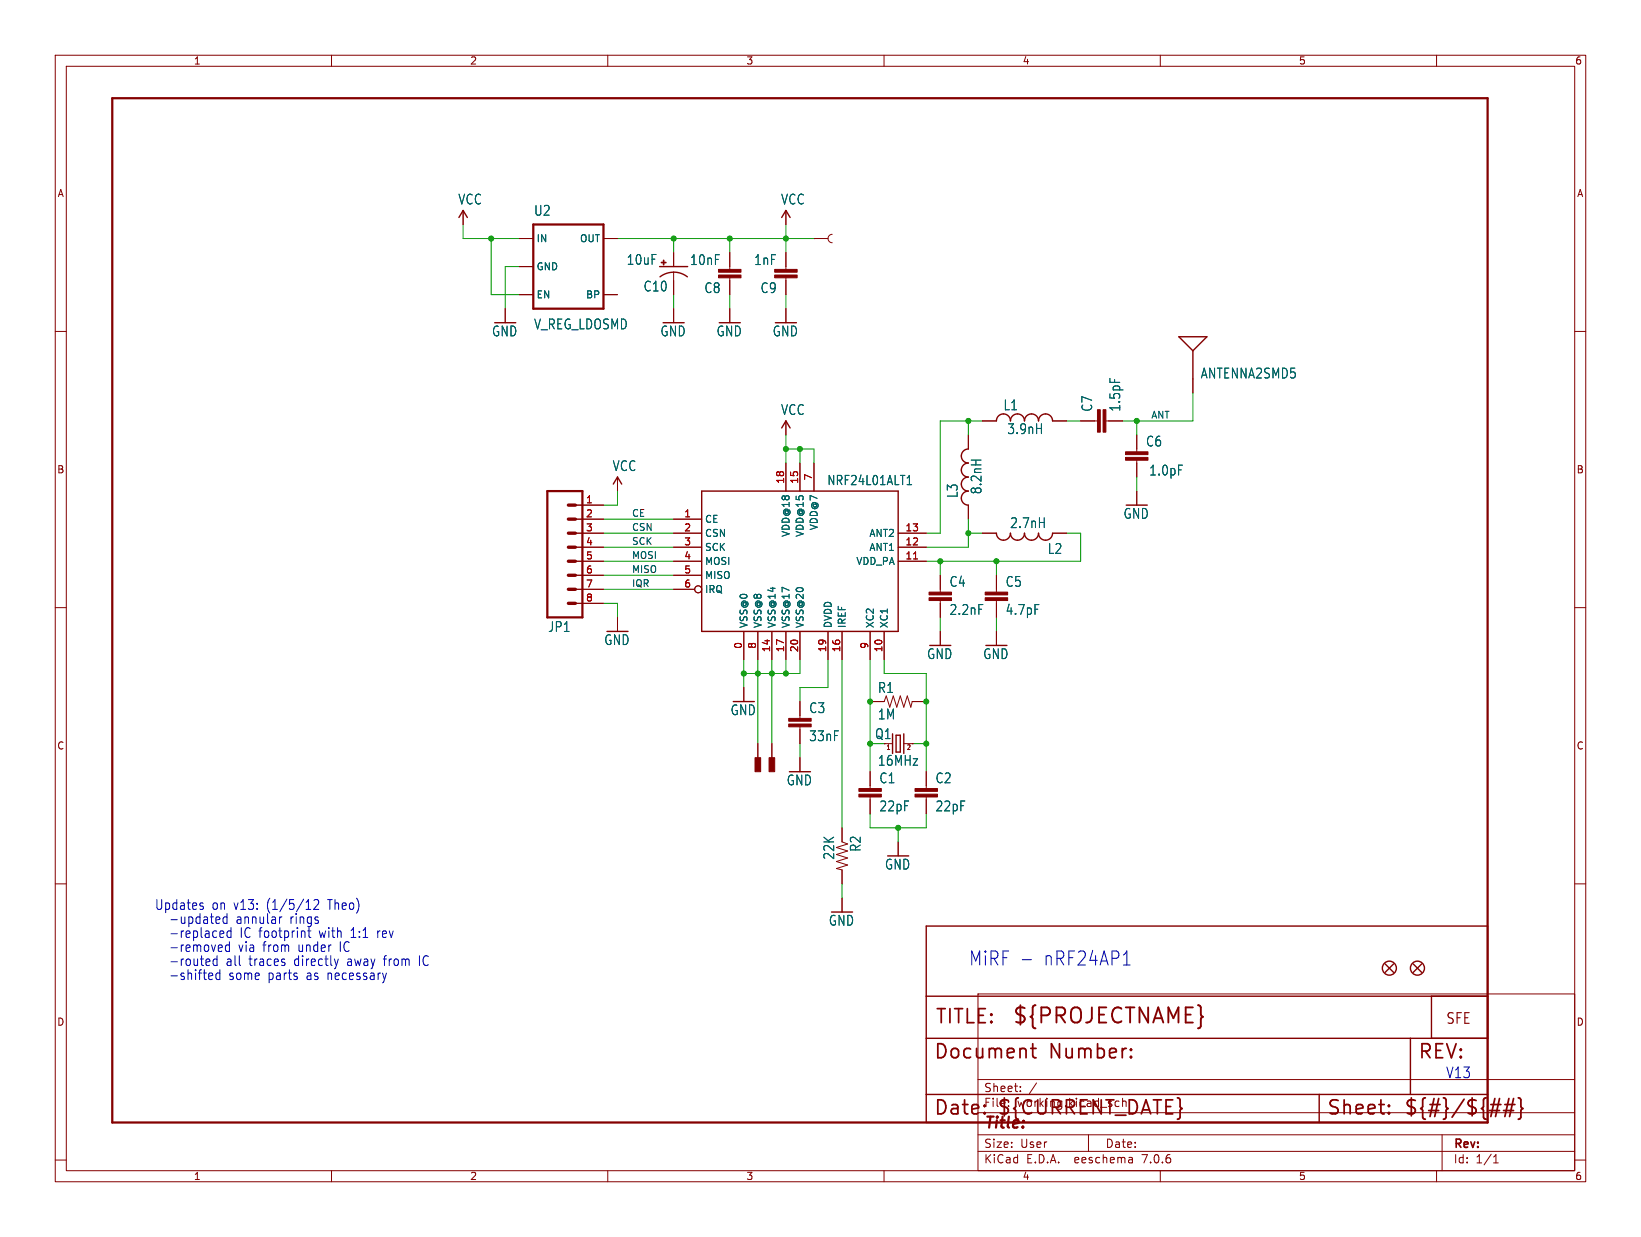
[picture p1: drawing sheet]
<svg xmlns="http://www.w3.org/2000/svg" width="297mm" height="224mm" viewBox="0 0 297 224" stroke-linecap="round" stroke-linejoin="round" font-family="sans-serif">
<g fill="none" stroke="#840000" stroke-width=".18">
<path d="M10 10h277v203.9h-277zM12 12h273v199.9h-273zM60 10v2M110 10v2M160 10v2M210 10v2M260 10v2M83.8 38.1v2.5M142.2 38.1v2.5M10 60h2M91.4 55.9v2.5M94 43.2h2.5"/>
<path d="M94 48.3h2.5M94 53.3h2.5M109.2 43.2h2.6M109.2 53.3h2.6M121.9 45.7v2.6M121.9 49.3v4M121.9 55.9v2.5M132.1 45.7v3.1M132.1 50.3v3M132.1 55.9v2.5M142.2 45.7v3.1M142.2 50.3v3"/>
<path d="M142.2 55.9v2.5M147.3 43.2h.1M147.3 43.2h2.6M150.6 42.4a.76 .76 0 0 0-.7 .8 .76 .76 0 0 0 .7 .7M285 60h2M142.2 76.2v2.5M175.3 78.7v2.6M177.8 76.2h2.5M190.5 76.2h2.5M195.6 76.2h3M200.2 76.2h3M205.7 78.7v3.1"/>
<path d="M215.9 68.6v2.5M104.1 94h5.1M104.1 99.1h5.1M104.1 96.5h5.1M104.1 91.4h5.1M111.8 86.4v2.5M121.9 94h5.1M121.9 99.1h5.1M121.9 96.5h5.1M142.2 83.8v5.1M144.8 83.8v5.1M147.3 83.8v5.1"/>
<path d="M162.6 99.1h5M162.6 96.5h5M175.3 91.4v2.6M177.8 96.5h2.5M190.5 96.5h2.5M205.7 83.3v3.1M205.7 88.9v2.5M10 110h2M104.1 101.6h5.1M104.1 104.1h5.1M104.1 106.7h5.1M104.1 109.2h5.1"/>
<path d="M111.8 111.8v2.5M121.9 101.6h5.1M121.9 104.1h5.1M121.9 106.7h3.8M134.6 114.3v5.1M137.2 114.3v5.1M139.7 114.3v5.1M142.2 114.3v5.1M144.8 114.3v5.1M149.9 114.3v5.1M152.4 114.3v5.1M157.5 114.3v5.1"/>
<path d="M160 114.3v5.1M162.6 101.6h5M170.2 104.1v3.1M170.2 108.7v3.1M170.2 114.3v2.5M180.3 104.1v3.1M180.3 108.7v3.1M180.3 114.3v2.5M285 110h2M134.6 124.5v2.5M137.2 134.6v2.6M139.7 134.6v2.6"/>
<path d="M144.8 127v3M144.8 131.6v3M144.8 137.2v2.5M157.5 139.7v3M157.5 127h2.5l.4-1 .6 2 .7-2 .6 2 .6-2 .7 2 .6-2 .6 2 .3-1h2.5M163.6 134.6h1.5M165.1 134.6h.1M167.6 139.7v3M10 160h2M152.4 149.9v2.5l1 .4-2 .6 2 .7-2 .6 2 .6-2 .7 2 .6-2 .6 1 .3v2.5M157.5 144.3v3M162.6 152.4v2.5"/>
<path d="M167.6 144.3v3M285 160h2M152.4 162.6v2.5M177 179.9h108v32h-108zM177 195.4h108M184.7 197.5v.1M184.7 196.7v.1M187.6 196l-1.3 2M10 210h2M60 211.9v2M110 211.9v2M160 211.9v2"/>
<path d="M177 208.4h108M177 205.4h108M177 201.4h108M197 205.4v3M204.9 209.6l.1 .9M205 210.4l-.2 .1M205 209.9h-.2M210 211.9v2M260 211.9v2M261 205.4v6.5M270.3 210.5h.9M270.3 209.4l.4-.4v1.5"/>
<path d="M285 210h2"/>
<circle cx="126.4" cy="106.7" r=".63"/>
</g>
<path d="M20.3 17.8h248.9v185.4h-248.9zM96.5 40.6h12.7v15.3h-12.7zM99.1 88.9h6.3v22.9h-6.3z" fill="none" stroke="#840000" stroke-width=".41"/>
<g fill="#840000" stroke="#840000" stroke-width=".18">
<path d="M130 48.8h4.1v.5h-4.1z"/>
<path d="M130 49.8h4.1v.5h-4.1z"/>
<path d="M140.2 48.8h4.1v.5h-4.1z"/>
<path d="M140.2 49.8h4.1v.5h-4.1z"/>
<path d="M136.7 137.2h1v2.5h-1z"/>
<path d="M139.2 137.2h1v2.5h-1z"/>
<path d="M142.7 131.1h4.1v.5h-4.1z"/>
<path d="M142.7 130h4.1v.6h-4.1z"/>
<path d="M168.1 108.2h4.1v.5h-4.1z"/>
<path d="M168.1 107.2h4.1v.5h-4.1z"/>
<path d="M178.3 108.2h4.1v.5h-4.1z"/>
<path d="M178.3 107.2h4.1v.5h-4.1z"/>
<path d="M165.6 143.8h4.1v.5h-4.1z"/>
<path d="M165.6 142.7h4.1v.6h-4.1z"/>
<path d="M199.6 74.2h.6v4h-.6z"/>
<path d="M198.6 74.2h.5v4h-.5z"/>
<path d="M203.7 81.8h4.1v.5h-4.1z"/>
<path d="M203.7 82.8h4.1v.5h-4.1z"/>
<path d="M155.4 143.8h4.1v.5h-4.1z"/>
<path d="M155.4 142.7h4.1v.6h-4.1z"/>
<path d="M119.7 47.5h.9v.1h-.9z"/>
<path d="M120 47.1h.2v.9h-.2z"/>
</g>
<g fill="none" stroke="#840000" stroke-width=".25">
<path d="M83.1 39.4l.7-1.3 .8 1.3M141.5 39.4l.7-1.3 .8 1.3M119.4 48.3h5.1M119.5 50.1a4.1 4.1 0 0 1 4.9 0M141.5 77.5l.7-1.3 .8 1.3M180.3 76.2a1.27 1.27 0 0 1 1.3-1.3 1.27 1.27 0 0 1 1.3 1.3 1.27 1.27 0 0 1 1.2-1.3 1.27 1.27 0 0 1 1.3 1.3 1.27 1.27 0 0 1 1.3-1.3 1.27 1.27 0 0 1 1.3 1.3 1.27 1.27 0 0 1 1.2-1.3 1.27 1.27 0 0 1 1.3 1.3M213.4 61h5l-2.5 2.5zM215.9 63.5v5.1M111 87.6l.8-1.2 .7 1.2M127 88.9h35.6v25.4h-35.6zM175.3 81.3a1.27 1.27 0 0 0-1.3 1.3 1.27 1.27 0 0 0 1.3 1.2 1.27 1.27 0 0 0-1.3 1.3 1.27 1.27 0 0 0 1.3 1.3 1.27 1.27 0 0 0-1.3 1.2 1.27 1.27 0 0 0 1.3 1.3 1.27 1.27 0 0 0-1.3 1.3 1.27 1.27 0 0 0 1.3 1.2M180.3 96.5a1.27 1.27 0 0 0 1.3 1.3 1.27 1.27 0 0 0 1.3-1.3 1.27 1.27 0 0 0 1.2 1.3 1.27 1.27 0 0 0 1.3-1.3 1.27 1.27 0 0 0 1.3 1.3 1.27 1.27 0 0 0 1.3-1.3 1.27 1.27 0 0 0 1.2 1.3 1.27 1.27 0 0 0 1.3-1.3"/>
<path d="M161.5 132.8v3.6M162.2 133.1h.7v3h-.7zM163.6 132.8v3.6M167.6 167.6h101.6v35.6h-101.6zM250.7 174.5l1.5 1.5M252.2 174.5l-1.5 1.5M255.8 174.5l1.5 1.5M257.3 174.5l-1.5 1.5M167.6 198.1h101.6M167.6 180.3h101.6M167.6 188h101.6M238.8 198.1v5.1"/>
<path d="M255.3 188v10.1M259.1 180.3v7.7"/>
<circle cx="251.5" cy="175.3" r="1.27"/>
<circle cx="256.5" cy="175.3" r="1.27"/>
</g>
<path d="M165.3 101.2h.8" fill="none" stroke="#a90000" stroke-width=".18"/>
<path d="M164.2 87.7h.8M164.3 86.5l.3-.4v1.6" fill="none" stroke="#006464" stroke-width=".18"/>
<path d="M102.9 91.4h1.2M102.9 94h1.2M102.9 96.5h1.2M102.9 99.1h1.2M102.9 101.6h1.2M102.9 104.1h1.2M102.9 106.7h1.2M102.9 109.2h1.2" fill="none" stroke="#840000" stroke-width=".61"/>
<g fill="none" stroke="#840000" stroke-width=".32">
<path d="M186.5 189.8h1M186.9 188.9v2.2l.1 .3 .5 .1M204.7 191.2l.1 .2-.1 .1M204.7 191.2l-.1 .2 .1 .1M204.7 189.9v.2M204.7 191.2v.3M204.7 189.9l.1 .1-.1 .1M204.7 189.9l-.1 .1 .1 .1M269.8 199.9h1.8M271.4 198.9l-.7 3.2M272.4 199.9h1.8M273.1 198.9l-.7 3.2"/>
<path d="M273.9 198.9l-.7 3.2M274.8 198.7l.3 .2 .2 .2v1.2l.3 .4-.3 .3v1.2l-.2 .3-.3 .1M178.2 201.4l.1 .1-.1 .1M251.4 201.4l.1 .1-.1 .1M251.4 201.4l-.1 .1 .1 .1M251.4 200.1v.2M251.4 201.4v.2M251.4 200.1l.1 .1-.1 .1M251.4 200.1l-.1 .1 .1 .1M269.6 201h1.8M272.1 201h1.8"/>
</g>
<g fill="none" stroke="#0000c2" stroke-width=".18">
<path d="M36.4 164h.2a.31 .31 0 0 1 .2 .3 .31 .31 0 0 1-.2 .3h-.3M36.4 163.4l.3 .1M37.8 173.6l.2 .4-.7 .2M37.9 174.7l-.1 .1M38 176.1l.4 .1 .1 .4-.7 .1M38.4 177.2l-.4 .1M39.3 166l.4 .1 .1 .3-.7 .2M39.3 173v1.8M39.3 173.7l-.4-.1-.3 .3v.5l.1 .3h.6M39.7 167.1l-.4 .1M39.8 175.5v1.8M39.8 176.2l-.4-.1-.3 .4v.5l.1 .2h.6"/>
<path d="M39.9 169.6h.5M39.9 168.6l.4-.1 .2 .4-.7 .2M40 171.1l.2 .4-.7 .2M40.2 172.2h-.2M41.1 166.1l-.4-.1-.3 .3v.5l.1 .3h.6M41.1 165.4v1.8M41.5 170.5v1.7M41.5 171.1h-.4l-.3 .3v.5l.1 .3h.6M41.8 168.6l-.4-.1-.3 .4v.5l.1 .2h.6M41.8 167.9v1.8M50.6 166v1.2M50.7 166.1l-.1 .2"/>
<path d="M55.4 164.6h.9M55.7 163.1l.1-.3v1.8M55.9 167.9v1.6l.1 .1 .3 .1M56.8 163l.2-.2h.4l.2 .2 .1 .4-.1 .2-.8 1h.9M61.2 173.6l-.3 1.2M185 173.7h1.7M203.3 174.7h1.3"/>
</g>
<g fill="none" stroke="#009600" stroke-width=".18">
<path d="M83.8 40.6v2.6h10.2M88.9 43.2v10.1h5.1M94 48.3h-2.6v7.6M111.8 43.2h35.5M121.9 43.2v2.5M121.9 53.3v2.6M132.1 43.2v2.5M132.1 53.3v2.6M142.2 40.6v5.1M142.2 53.3v2.6M142.2 78.7v5.1M175.3 76.2v2.5"/>
<path d="M177.8 76.2h-7.6v20.3h-2.6M193 76.2h2.6M205.7 76.2v2.5M215.9 71.1v5.1h-12.7M109.2 99.1h12.7M109.2 96.5h12.7M109.2 94h12.7M111.8 88.9v2.5h-2.6M142.2 81.3h5.1v2.5M144.8 81.3v2.5M175.3 94v5.1h-7.7M175.3 96.5h2.5"/>
<path d="M193 96.5h2.6v5.1h-28M205.7 86.4v2.5M109.2 101.6h12.7M109.2 104.1h12.7M109.2 109.2h2.6v2.6M109.2 106.7h12.7M134.6 119.4v5.1M137.2 119.4v15.2M139.7 119.4v15.2M142.2 119.4v2.5M144.8 119.4v2.5h-10.2M149.9 119.4v5.1h-5.1v2.5"/>
<path d="M152.4 119.4v30.5M157.5 119.4v20.3M160 119.4v2.5h7.6v17.8M170.2 101.6v2.5M170.2 111.8v2.5M180.3 101.6v2.5M180.3 111.8v2.5M144.8 134.6v2.6M157.5 134.6h2.5M165.1 134.6h2.5M157.5 147.3v2.6h10.1v-2.6M162.6 149.9v2.5"/>
<path d="M152.4 160v2.6"/>
</g>
<g fill="#009600" stroke="#009600" stroke-width=".18">
<circle cx="144.8" cy="81.3" r=".46"/>
<circle cx="142.2" cy="81.3" r=".46"/>
<circle cx="170.2" cy="101.6" r=".46"/>
<circle cx="180.3" cy="101.6" r=".46"/>
<circle cx="175.3" cy="96.5" r=".46"/>
<circle cx="175.3" cy="76.2" r=".46"/>
<circle cx="205.7" cy="76.2" r=".46"/>
<circle cx="162.6" cy="149.9" r=".46"/>
<circle cx="157.5" cy="134.6" r=".46"/>
<circle cx="167.6" cy="127" r=".46"/>
<circle cx="167.6" cy="134.6" r=".46"/>
<circle cx="157.5" cy="127" r=".46"/>
<circle cx="121.9" cy="43.2" r=".46"/>
<circle cx="132.1" cy="43.2" r=".46"/>
<circle cx="142.2" cy="43.2" r=".46"/>
<circle cx="88.9" cy="43.2" r=".46"/>
<circle cx="139.7" cy="121.9" r=".46"/>
<circle cx="134.6" cy="121.9" r=".46"/>
<circle cx="137.2" cy="121.9" r=".46"/>
<circle cx="142.2" cy="121.9" r=".46"/>
</g>
<text font-size="3.8" fill="#840000" x="183.1" y="185.7">${PROJECTNAME}</text>
<g font-size="3.5" fill="#0000c2">
<text x="175.3" y="175">MiRF -</text>
<text x="188.8" y="175">nRF24AP1</text>
</g>
<g font-size="3.5" fill="#840000">
<text x="169.2" y="185.7">TITLE:</text>
<text x="168.9" y="192.1">Document</text>
<text x="189.9" y="192.1">Number:</text>
<text x="256.5" y="192.1">REV:</text>
<text x="168.9" y="202.2">Date:</text>
<text x="180.3" y="202.2">${CURRENT_DATE}</text>
<text x="240" y="202.2">Sheet:</text>
<text x="254" y="202.2">${#}/${##}</text>
</g>
<text font-size="2.8" fill="#840000" x="178" y="204.8">Title:</text>
<text font-size="2.7" fill="#840000" x="261.6" y="185.6">SFE</text>
<text font-size="2.7" fill="#0000c2" x="261.6" y="195.3">V13</text>
<g font-size="2.5" fill="#006464">
<text x="82.9" y="37.2">VCC</text>
<text x="96.6" y="39.3">U2</text>
<text x="141.3" y="37.2">VCC</text>
<text x="113.3" y="48.2">10uF</text>
<text x="116.4" y="53">C10</text>
<text x="124.8" y="48.2">10nF</text>
<text x="127.4" y="53.3">C8</text>
<text x="136.4" y="48.2">1nF</text>
<text x="137.6" y="53.3">C9</text>
<text x="96.6" y="59.8">V_REG_LDOSMD</text>
<text x="89" y="61.1">GND</text>
<text x="119.4" y="61.1">GND</text>
<text x="129.6" y="61.1">GND</text>
<text x="139.8" y="61.1">GND</text>
<text x="217.2" y="68.7">ANTENNA2SMD5</text>
<text x="141.3" y="75.3">VCC</text>
<text x="181.5" y="74.5">L1</text>
<text x="197.9" y="74.6" transform="rotate(-90 197.9 74.6)">C7</text>
<text x="203" y="74.6" transform="rotate(-90 203 74.6)">1.5pF</text>
<text x="182.2" y="78.8">3.9nH</text>
<text x="207.3" y="81">C6</text>
<text x="110.8" y="85.5">VCC</text>
<text x="177.9" y="89.6" transform="rotate(-90 177.9 89.6)">8.2nH</text>
<text x="207.9" y="86.3">1.0pF</text>
<text x="173.5" y="90.2" transform="rotate(-90 173.5 90.2)">L3</text>
<text x="182.7" y="95.8">2.7nH</text>
<text x="203.3" y="94.1">GND</text>
<text x="189.5" y="100.5">L2</text>
<text x="171.8" y="106.4">C4</text>
<text x="181.9" y="106.4">C5</text>
<text x="171.8" y="111.5">2.2nF</text>
<text x="181.9" y="111.5">4.7pF</text>
<text x="99.1" y="114.6">JP1</text>
<text x="109.3" y="117">GND</text>
<text x="167.7" y="119.5">GND</text>
<text x="177.9" y="119.5">GND</text>
<text x="158.8" y="125.6">R1</text>
<text x="132.1" y="129.7">GND</text>
<text x="146.4" y="129.3">C3</text>
<text x="158.8" y="130.4">1M</text>
<text x="146.4" y="134.4">33nF</text>
<text x="142.3" y="142.4">GND</text>
<text x="158.8" y="138.8">16MHz</text>
<text x="159.1" y="142">C1</text>
<text x="169.2" y="142">C2</text>
<text x="159.1" y="147.1">22pF</text>
<text x="169.2" y="147.1">22pF</text>
<text x="151.2" y="155.7" transform="rotate(-90 151.2 155.7)">22K</text>
<text x="156" y="154.3" transform="rotate(-90 156 154.3)">R2</text>
<text x="160.1" y="157.6">GND</text>
<text x="149.9" y="167.8">GND</text>
</g>
<text font-size="2.5" fill="#840000" x="158.3" y="134">Q1</text>
<g font-size="2.5" fill="#0000c2">
<text x="27.9" y="164.9">Updates</text>
<text x="30.5" y="167.4">-updated</text>
<text x="38.3" y="164.9">on v13:</text>
<text x="42.7" y="167.4">annular</text>
<text x="48.4" y="164.9">(1/5/12</text>
<text x="52.5" y="167.4">rings</text>
<text x="59.6" y="164.9">Theo)</text>
<text x="30.5" y="172.5">-removed</text>
<text x="30.5" y="169.9">-replaced</text>
<text x="43.1" y="172.5">via</text>
<text x="43.4" y="169.9">IC footprint</text>
<text x="47.6" y="172.5">from</text>
<text x="54.1" y="172.5">under</text>
<text x="57.9" y="169.9">with</text>
<text x="61.8" y="172.5">IC</text>
<text x="63.8" y="169.9">1:1</text>
<text x="68.7" y="169.9">rev</text>
<text x="30.5" y="177.6">-shifted</text>
<text x="30.5" y="175">-routed</text>
<text x="40.9" y="175">all</text>
<text x="41.4" y="177.6">some</text>
<text x="45.1" y="175">traces</text>
<text x="48.6" y="177.6">parts</text>
<text x="53.4" y="175">directly</text>
<text x="55.6" y="177.6">as necessary</text>
<text x="63.1" y="175">away</text>
<text x="69.9" y="175">from</text>
<text x="76.4" y="175">IC</text>
</g>
<text font-size="2.3" fill="#006464" x="149.6" y="88">NRF24L01ALT1</text>
<g font-size="2.1" fill="#840000">
<text x="178" y="197.9">Sheet:</text>
<text x="178" y="200.6">File:</text>
<text x="184.1" y="200.6">working.kicad_sch</text>
<text x="178" y="208">Size:</text>
<text x="184.7" y="208">User</text>
<text x="200" y="208">Date:</text>
<text x="263" y="208.2">Rev:</text>
<text x="178" y="210.8">KiCad</text>
<text x="185.7" y="210.8">E.D.A.</text>
<text x="194.6" y="210.8">eeschema</text>
<text x="207" y="210.8">7.0.6</text>
<text x="263" y="210.8">Id:</text>
<text x="267.1" y="210.8">1/1</text>
</g>
<g font-size="1.8" fill="#840000">
<text x="35" y="11.9">1</text>
<text x="85" y="11.9">2</text>
<text x="135" y="11.9">3</text>
<text x="185" y="11.9">4</text>
<text x="235" y="11.9">5</text>
<text x="285" y="11.9">6</text>
<text x="10.3" y="35.9">A</text>
<text x="285.3" y="35.9">A</text>
<text x="10.3" y="85.9">B</text>
<text x="285.3" y="85.9">B</text>
<text x="10.3" y="135.9">C</text>
<text x="285.3" y="135.9">C</text>
<text x="10.3" y="185.9">D</text>
<text x="285.3" y="185.9">D</text>
<text x="35" y="213.8">1</text>
<text x="85" y="213.8">2</text>
<text x="135" y="213.8">3</text>
<text x="185" y="213.8">4</text>
<text x="235" y="213.8">5</text>
<text x="285" y="213.8">6</text>
</g>
<g font-size="1.8" fill="#006464">
<text x="97" y="44">IN</text>
<text x="104.9" y="44">OUT</text>
<text x="97" y="49.1">GND</text>
<text x="97" y="54.2">EN</text>
<text x="106" y="54.2">BP</text>
<text x="127.5" y="94.8">CE</text>
<text x="127.5" y="97.4">CSN</text>
<text x="127.5" y="99.9">SCK</text>
<text x="143.1" y="97.3" transform="rotate(-90 143.1 97.3)">VDD@18</text>
<text x="145.6" y="97.3" transform="rotate(-90 145.6 97.3)">VDD@15</text>
<text x="148.2" y="96.1" transform="rotate(-90 148.2 96.1)">VDD@7</text>
<text x="157.3" y="99.9">ANT1</text>
<text x="157.3" y="97.4">ANT2</text>
<text x="127.5" y="102.5">MOSI</text>
<text x="127.5" y="105">MISO</text>
<text x="127.5" y="107.5">IRQ</text>
<text x="154.9" y="102.5">VDD_PA</text>
<text x="135.5" y="113.8" transform="rotate(-90 135.5 113.8)">VSS@0</text>
<text x="138" y="113.8" transform="rotate(-90 138 113.8)">VSS@8</text>
<text x="140.6" y="113.8" transform="rotate(-90 140.6 113.8)">VSS@14</text>
<text x="143.1" y="113.8" transform="rotate(-90 143.1 113.8)">VSS@17</text>
<text x="145.6" y="113.8" transform="rotate(-90 145.6 113.8)">VSS@20</text>
<text x="150.7" y="113.8" transform="rotate(-90 150.7 113.8)">DVDD</text>
<text x="153.3" y="113.8" transform="rotate(-90 153.3 113.8)">IREF</text>
<text x="158.3" y="113.8" transform="rotate(-90 158.3 113.8)">XC2</text>
<text x="160.9" y="113.8" transform="rotate(-90 160.9 113.8)">XC1</text>
</g>
<g font-size="1.8" fill="#a90000">
<text x="142" y="87.7" transform="rotate(-90 142 87.7)">18</text>
<text x="144.5" y="87.7" transform="rotate(-90 144.5 87.7)">15</text>
<text x="147.1" y="87.1" transform="rotate(-90 147.1 87.1)">7</text>
<text x="106" y="91.2">1</text>
<text x="106" y="93.7">2</text>
<text x="123.8" y="93.7">1</text>
<text x="106" y="96.3">3</text>
<text x="106" y="98.8">4</text>
<text x="106" y="101.3">5</text>
<text x="123.8" y="96.3">2</text>
<text x="123.8" y="98.8">3</text>
<text x="123.8" y="101.3">4</text>
<text x="163.8" y="101.3">11</text>
<text x="163.8" y="98.8">12</text>
<text x="163.8" y="96.3">13</text>
<text x="106" y="103.9">6</text>
<text x="106" y="106.4">7</text>
<text x="123.8" y="103.9">5</text>
<text x="123.8" y="106.4">6</text>
<text x="106" y="109">8</text>
<text x="134.4" y="117.5" transform="rotate(-90 134.4 117.5)">0</text>
<text x="136.9" y="117.5" transform="rotate(-90 136.9 117.5)">8</text>
<text x="139.4" y="118.2" transform="rotate(-90 139.4 118.2)">14</text>
<text x="142" y="118.2" transform="rotate(-90 142 118.2)">17</text>
<text x="144.5" y="118.2" transform="rotate(-90 144.5 118.2)">20</text>
<text x="149.6" y="118.2" transform="rotate(-90 149.6 118.2)">19</text>
<text x="152.1" y="118.2" transform="rotate(-90 152.1 118.2)">16</text>
<text x="157.2" y="117.5" transform="rotate(-90 157.2 117.5)">9</text>
<text x="159.8" y="118.2" transform="rotate(-90 159.8 118.2)">10</text>
</g>
<g font-size="1.7" fill="#0f0f0f">
<text x="208.3" y="75.9">ANT</text>
<text x="114.3" y="93.6">CE</text>
<text x="114.3" y="101.3">MOSI</text>
<text x="114.3" y="96.2">CSN</text>
<text x="114.3" y="98.7">SCK</text>
<text x="114.3" y="106.3">IQR</text>
<text x="114.3" y="103.8">MISO</text>
</g>
<g font-size="1.2" fill="#840000">
<text x="160.3" y="136">1</text>
<text x="164" y="136">2</text>
</g>
</svg>
